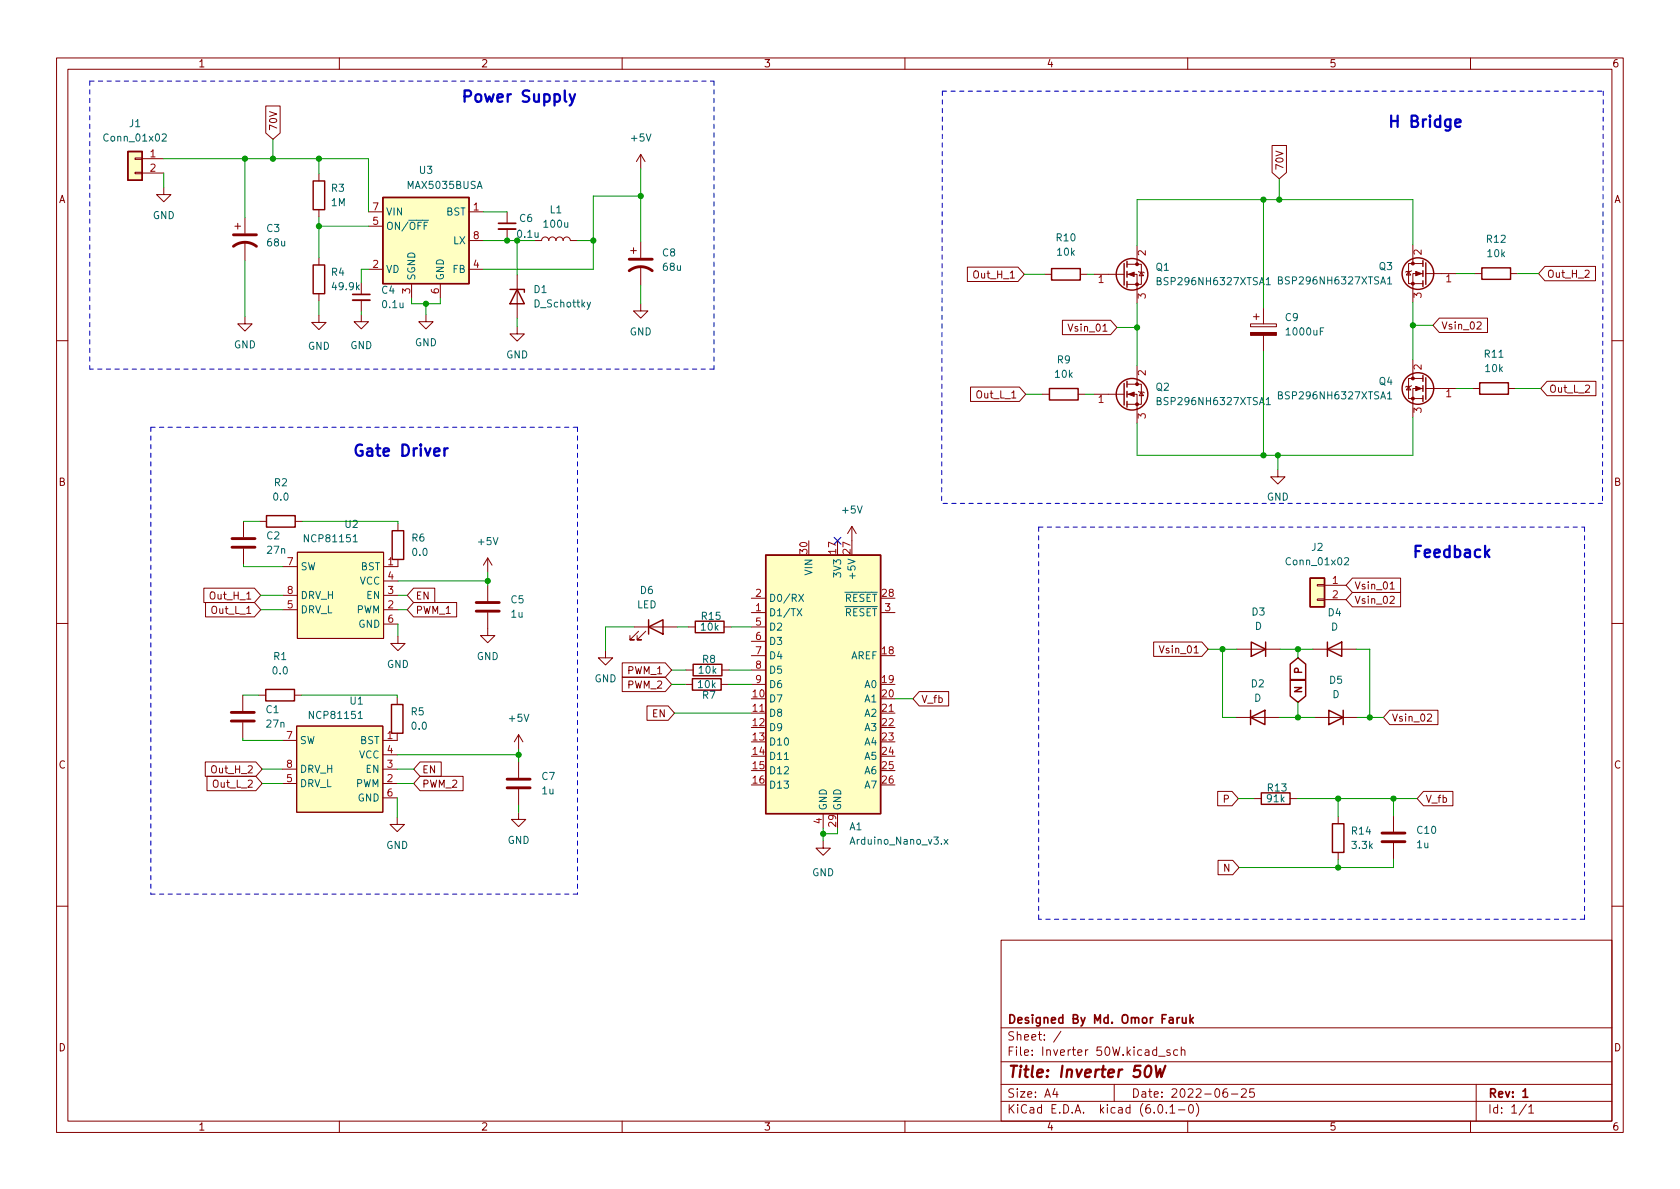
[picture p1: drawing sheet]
<svg xmlns="http://www.w3.org/2000/svg" width="297mm" height="210mm" viewBox="0 0 297 210" stroke-linecap="round" stroke-linejoin="round" font-family="sans-serif">
<g fill="none" stroke="#840000" stroke-width=".18">
<path d="M10 10.2h277v190.1h-277zM12 12.2h273v186.1h-273zM47 18.7h2.5v4.8l-1.2 1.1-1.3-1.1zM60 10.2v2M110 10.2v2M160 10.2v2M210 10.2v2M260 10.2v2M23.9 30.5h1.2v.2h-1.2zM23.9 27.9h1.2v.3h-1.2zM25.1 28.1h3.9M25.1 30.6h3.9"/>
<path d="M29 33.1v1.3h1.2l-1.2 1.3-1.3-1.3h1.3M41.5 40h1M42 39.5v1M43.3 38.5v2.8M56.4 30.7v1.3M56.4 37.1v1.2M65.2 37.5h2.5M65.2 40h2.5M82.9 37.5h2.6M89.7 37.5v2M113.3 27.3v2.5M113.3 27.3l-.8 1.3"/>
<path d="M113.3 27.3l.7 1.3M224.9 25.7h2.6v4.8l-1.3 1.1-1.3-1.1zM43.3 56v1.3h1.3l-1.3 1.2-1.3-1.2h1.3M43.3 42.8v3.3M56.4 55.7v1.3h1.3l-1.3 1.3-1.3-1.3h1.3M56.4 45.6v1.3M56.4 51.9v1.3M63.9 55.6v1.3h1.3l-1.3 1.3-1.3-1.3h1.3M63.9 50v2.1M63.9 53.1v2M65.2 47.6h2.5M72.8 50.2v2.5"/>
<path d="M75.3 55.6v1.3h1.3l-1.3 1.3-1.3-1.3h1.3M77.9 50.2v2.5M82.9 42.5h2.6M82.9 47.6h2.6M89.7 40.5v2M91.4 57.8v1.2h1.3l-1.3 1.3-1.2-1.3h1.2M91.4 48.6v7.7M94.5 42.5h1.3a.64 .64 0 0 1 .6-.6 .64 .64 0 0 1 .6 .6 .64 .64 0 0 1 .7-.6 .64 .64 0 0 1 .6 .6 .64 .64 0 0 1 .6-.6 .64 .64 0 0 1 .7 .6 .64 .64 0 0 1 .6-.6 .64 .64 0 0 1 .6 .6h1.3M111.5 44.3h1M112 43.8v1M113.3 53.7v1.3h1.3l-1.3 1.3-1.3-1.3h1.3M113.3 42.8v2.8"/>
<path d="M113.3 47.1v3.3M171 47.2h9l1.1 1.3-1.1 1.3h-9zM184.7 48.5h1.2M187.8 56.6h8.6l1.1 1.3-1.1 1.3h-8.6zM191 48.5h1.3M193.4 48.5h5.4M199.3 48.5h1.7v5.1M199.3 46.7h2.5v3.6h-2.5M201 43.4v3.3M201.3 48l.1 .1h.8l.1 .2M201.8 48.1l.4 .7h-.8zM221.1 57.3h4.6v.5h-4.6z"/>
<path d="M221.6 56h1M222.1 55.5v1M223.4 54.5v2.8M223.4 59.3v2.8M249 48l.4 .6h-.7zM249.6 47.9l-.2 .1h-.7l-.2 .1M249.8 43.3v3.3M251.6 48.4h-1.8v5.1M251.6 46.6h-2.6v3.6h2.6M252.1 48.4h5.3M254.5 56.3h8.5v2.5h-8.5l-1.1-1.3zM260.7 48.4h1.3"/>
<path d="M261.2 57l.4-.1 .3 .4-.8 .9h.8M267.1 48.4h1.3M273.1 47.1h9v2.6h-9l-1.1-1.3zM10 60.2h2M171.6 68.4h8.6l1.2 1.3-1.2 1.3h-8.6zM184.3 69.7h1.2M190.6 69.7h1.3M193.4 69.7h5.4M199.3 69.7h1.7v5.1M199.3 67.9h2.5v3.6h-2.5M201 64.6v3.3M201.3 69.2l.1 .1h.8l.1 .2"/>
<path d="M201.8 69.3l.4 .7h-.8zM249 68.3l.4 .7h-.7zM249.6 68.2l-.2 .1h-.7l-.2 .1M249.8 63.6v3.3M251.6 68.7h-1.8v5.1M251.6 66.9h-2.6v3.6h2.6M252.1 68.7h5.3M260.3 68.7h1.3M266.7 68.7h1.3M273.5 67.4h8.7v2.6h-8.7l-1.1-1.3zM285 60.2h2M43.1 92.2v2.8"/>
<path d="M43.1 97v2.8M45.8 92.2h1.3M52.2 92.2h1.3M52.6 97.7h15.2v15.2h-15.2zM70.4 98.9v1.3h-2.6M70.4 92.6v1.2M86.2 98.7v2.5M86.2 98.7l-.7 1.2M86.2 98.7l.8 1.2M150.6 93.1l-.7 1.3M150.6 93.1v2.5M150.6 93.1l.8 1.3"/>
<path d="M225.9 83.1v1.2h1.3l-1.3 1.3-1.2-1.3h1.2M10 110.2h2M36 104h9l1.1 1.3-1.1 1.2h-9zM36.3 106.5h8.7l1.1 1.3-1.1 1.3h-8.7zM50 100.2h2.6M50 107.8h2.6M50 105.3h2.6M67.8 107.8h2.6M67.8 105.3h2.6M67.8 102.7h2.6M67.8 110.4h2.6M70.4 112.5v1.3h1.2l-1.2 1.3-1.3-1.3h1.3"/>
<path d="M73.1 104h3.8v2.5h-3.8l-1.1-1.2zM73.1 106.5h7.6v2.6h-7.6l-1.1-1.3zM86.2 108.3v4.1h1.3l-1.3 1.3-1.2-1.3h1.2M86.2 103.5v2.8M107.1 115.1v1.2h1.2l-1.2 1.3-1.3-1.3h1.3M110 117.2h7.6l1.1 1.3-1.1 1.3h-7.6zM110 119.8h7.6l1.1 1.2-1.1 1.3h-7.6zM112.1 110.9h7.7M112.9 111.6l-1.5 1.6h.7h-.7v-.8M114.2 111.6l-1.6 1.6h.8h-.8v-.8M121.3 118.5h1.3M121.7 110.9h1.2"/>
<path d="M127.6 118.5h1.3M128 110.9h1.3M132.8 108.3h2.6M132.8 105.8h2.6M132.8 110.9h2.6M132.8 113.4h2.6M132.8 115.9h2.6M132.8 118.5h2.6M155.7 108.3h2.5M204 113.5h8.5l1.1 1.3-1.1 1.3h-8.5zM218.7 114.8h7.6M232.2 114.8h7.6"/>
<path d="M232.9 105.9h1.3v.3h-1.3zM232.9 103.4h1.3v.2h-1.3zM234.2 103.5h3.8M234.2 106h3.8M239.1 104.8h8.5v2.5h-8.5l-1.1-1.3zM239.1 102.2h8.5v2.6h-8.5l-1.1-1.3zM245.8 105.6l.5-.2 .2 .4-.8 .9h.8M245.8 103.3l.4-.4v1.3M245.8 104.2h.7M285 110.2h2M36.3 134.7h8.9l1.2 1.3-1.2 1.3h-8.9zM36.6 137.3h8.6l1.2 1.3-1.2 1.2h-8.6z"/>
<path d="M42.9 122.9v2.8M42.9 127.8v2.8M45.7 122.9h1.3M49.9 130.9h2.6M49.9 138.6h2.6M49.9 136h2.6M52.1 122.9h1.2M52.5 128.4h15.2v15.2h-15.2zM67.7 138.6h2.5M67.7 136h2.5M67.7 133.5h2.5M70.2 123.3v1.3"/>
<path d="M70.2 129.7v1.2h-2.5M74.3 137.3h7.6v2.5h-7.6l-1.1-1.2zM74.3 134.7h3.7v2.6h-3.7l-1.1-1.3zM91.7 129.9v2.6M91.7 134.7v2.8M91.7 139.6v2.8M91.7 129.9l-.8 1.3M91.7 129.9l.8 1.3M114.4 124.8h3.7l1.2 1.3-1.2 1.3h-3.7zM121.2 121h1.2M127.5 121h1.3M132.8 126.1h2.6"/>
<path d="M132.8 121h2.6M155.7 126.1h2.5M162.5 122.3h5.2v2.5h-5.2l-1.1-1.2zM215.3 139.9h2.5l1.1 1.3-1.1 1.3h-2.5zM218.6 126.9h7.6M232.4 126.9h7.6M245.7 125.6h8.5v2.5h-8.5l-1.1-1.2zM251.7 139.9h5.2v2.6h-5.2l-1.1-1.3zM252.4 126.4l.5-.1 .2 .3-.8 .9h.8M67.7 141.1h2.5M70.2 144.5v1.3h1.3l-1.3 1.3-1.2-1.3h1.2M91.7 143.6v1.3h1.3l-1.3 1.3-1.3-1.3h1.3"/>
<path d="M145.5 148.7v1.3h1.3l-1.3 1.3-1.2-1.3h1.2M145.5 143.9v2.5M215.4 152.1h2.6l1.1 1.3-1.1 1.3h-2.6zM221.7 141.2h1.3M228.1 141.2h1.3M236.6 144.4v1.3M236.6 150.7v1.3M246.4 144.3v2.8M246.4 149.1v2.8M10 160.2h2M177 166.3h108v32h-108zM285 160.2h2"/>
<path d="M60 198.3v2M110 198.3v2M160 198.3v2M177 194.8h108M177 191.8h108M177 187.8h108M177 181.8h108M186.5 192.5l-.4 1h1M186.9 193v1M187.6 182.4l-1.3 1.9M197 191.8v3M204.9 186.8h1.1"/>
<path d="M204.9 195.4l.2-.1a.81 .81 0 0 1 .6 .7 .81 .81 0 0 1-.3 .8h-.2a.81 .81 0 0 1-.6-.6 .81 .81 0 0 1 .3-.8zM206.2 196.7v.1M206.9 195.8l.4-.5v1.5M206.9 185.7l-.4-.1-.2 .2 .1 .3 .5 .1v.4h-.6M206.9 196.8h.8M208.2 185.7l-.4-.1-.3 .3v.4l.1 .3h.6M208.4 196.3h1.1M208.9 185.8l.2-.2 .3 .1 .1 .9M208.9 185.1v1.5M210 198.3v2M210.4 195.4l.1-.1a.81 .81 0 0 1 .6 .7 .81 .81 0 0 1-.3 .8h-.2a.81 .81 0 0 1-.5-.6 .81 .81 0 0 1 .3-.8zM211.5 195.1a1.72 1.72 0 0 1 0 2.3"/>
<path d="M216.9 192.5a.59 .59 0 0 0-.7 .7v.5l.2 .3h.4l.2-.1 .1-.5-.2-.2-.4-.1-.3 .3M217.7 193.5h1.2M219.5 192.7l.6-.2 .2 .2 .1 .3-1 1h1M221.7 192.5h-.7l-.1 .7 .2-.1 .5 .1 .2 .2-.1 .5-.2 .1-.6-.1M260 198.3v2M261 191.8v6.5M269.9 195.3l-1.3 1.9M270.3 195.8l.4-.5v1.5M270.3 196.8h.9"/>
</g>
<path d="M88.1 39.5h3.1M62.4 52.1h3M208.1 179.9v1M208.6 179.9l-.3 .1-.2 .2M209.1 179.9v1h.4l.2-.1M209.7 179.9v1M210.4 179.4v1.5M211 179.9l-.6 .6M210.6 180.4l.4 .5M269.3 193l.4-.5v1.5M269.3 194h.8" fill="none" stroke="#840000" stroke-width=".3"/>
<path d="M202.7 188.7a.46 .46 0 0 1 .5-.2 .46 .46 0 0 1 .3 .3 1.15 1.15 0 0 1-.7 1.7l-.2-.1a1.54 1.54 0 0 1 .1-1.7zM204.3 188.5l.3 2 .5-1.5 .2 1.5 .7-2" fill="none" stroke="#840000" stroke-width=".4"/>
<g fill="#ffffc2" stroke="#ffffc2" stroke-width=".18">
<path d="M135.4 98.2h20.3v45.7h-20.3z"/>
<path d="M231.6 102.2h2.6v5.1h-2.6z"/>
<path d="M52.6 97.7h15.2v15.2h-15.2z"/>
<path d="M52.5 128.4h15.2v15.2h-15.2z"/>
<path d="M22.6 26.8h2.5v5.1h-2.5z"/>
<path d="M67.7 34.9h15.2v15.3h-15.2z"/>
</g>
<g fill="none" stroke="#840000" stroke-width=".25">
<path d="M22.6 26.8h2.5v5.1h-2.5zM55.4 32h2v5.1h-2zM67.7 34.9h15.2v15.3h-15.2zM55.4 46.9h2v5h-2zM90.2 51.2h2.5v.5M91.4 51.2l1.3 2.5h-2.5zM185.9 47.5h5.1v2h-5.1zM198.8 46.6v3.8M199.3 46.2v1M199.3 48v1M199.3 49.8v1M251.6 46.1v1"/>
<path d="M251.6 47.9v1M251.6 49.7v1M252.1 46.5v3.8M262 47.4h5.1v2h-5.1zM185.5 68.7h5.1v2h-5.1zM198.8 67.8v3.8M199.3 67.4v1M199.3 69.2v1M199.3 71v1M251.6 66.4v1M251.6 68.2v1M251.6 70v1"/>
<path d="M252.1 66.8v3.8M261.6 67.7h5.1v2h-5.1zM47.1 91.2h5.1v2h-5.1zM69.3 93.8h2.1v5.1h-2.1zM135.4 98.2h20.3v45.7h-20.3zM114.7 110.9l2.5-1.3v2.5zM114.7 109.6v2.5M122.6 117.5h5v2h-5zM122.9 109.8h5.1v2.1h-5.1zM221.2 113.5l2.6 1.3-2.6 1.3zM223.8 113.5v2.6M228.1 117.4l1.4-1.1 1.4 1.1v2.8h-2.8z"/>
<path d="M231.6 102.2h2.6v5.1h-2.6zM234.7 114.8l2.5-1.3v2.6zM234.7 113.5v2.6M47 121.9h5.1v2h-5.1zM69.2 124.6h2v5.1h-2zM122.4 120h5.1v2h-5.1zM221.1 126.9l2.5-1.3v2.5zM221.1 125.6v2.5M228.1 120.3h2.8v2.8l-1.4 1.1-1.4-1.1zM234.9 125.6l2.6 1.3-2.6 1.2zM237.5 125.6v2.5M223 140.2h5.1v2h-5.1z"/>
<path d="M235.6 145.7h2v5h-2z"/>
<circle cx="200.2" cy="48.5" r="2.79"/>
<circle cx="250.7" cy="48.4" r="2.79"/>
<circle cx="200.2" cy="69.7" r="2.79"/>
<circle cx="250.7" cy="68.7" r="2.79"/>
</g>
<g fill="none" stroke="#006464" stroke-width=".18">
<path d="M28.7 23.8l.5-.1 .2 .3-.8 1h.8M104.4 53.4l-.4 1.2-.2 .1M204.6 49.7l.5-.1 .2-.2-.1-.2-.6-.1v1.3h.5l.2-.2v-.3l-.3-.2M223.9 49.4l.4-.3v1.3M223.9 50.4h.7M226 49.6l.6-.1 .1-.2-.1-.2-.6-.1v1.2h.5l.2-.1 .1-.3-.3-.2M245.3 49.3l.4-.3v1.2M245.3 50.2h.8M204.6 70.9l.5-.1 .2-.1-.1-.3-.6-.1v1.3h.5l.2-.2v-.3l-.3-.2M223.9 70.7l.4-.4v1.3M223.9 71.6h.7M226 69.9l.6-.1 .1-.2-.1-.2-.6-.1v1.2h.5l.2-.1 .1-.3-.3-.2"/>
<path d="M245.3 69.6l.4-.3v1.2M245.3 70.5h.8M62.5 95.8h.7M237.7 98.7l.5-.1 .3 .4-.8 .9h.8M140.9 107.6l.9 1.3M141.2 105.1l.9 1.3M141.8 107.6l-.9 1.3M142.1 105.1l-.9 1.3M63.3 127.1h.8M138.7 134.3h.7M166.9 148.4l.7 .9M167.6 148.4l-.7 .9"/>
</g>
<g fill="#840000" stroke="#840000" stroke-width=".18">
<path d="M250.3 68.3l1 .4-1 .4z"/>
<path d="M250.3 48l1 .4-1 .4z"/>
<path d="M199.5 69.7l1-.4v.8z"/>
<path d="M221.1 58.8h4.6v.5h-4.6z"/>
<path d="M199.5 48.5l1-.4v.8z"/>
<circle cx="249.8" cy="70.5" r=".25"/>
<circle cx="249.8" cy="66.9" r=".25"/>
<circle cx="249.8" cy="50.2" r=".25"/>
<circle cx="249.8" cy="46.6" r=".25"/>
<circle cx="201" cy="71.5" r=".25"/>
<circle cx="201" cy="67.9" r=".25"/>
<circle cx="201" cy="50.3" r=".25"/>
<circle cx="201" cy="46.7" r=".25"/>
</g>
<path d="M62.4 53.1h3M88.1 40.5h3.1" fill="none" stroke="#840000" stroke-width=".33"/>
<g fill="none" stroke="#840000" stroke-width=".51">
<path d="M41.3 43.6a3.3 3.3 0 0 1 4 0M41.3 41.5h4M111.3 47.9a3.3 3.3 0 0 1 4 0M111.3 45.8h4M41 96.8h4.1M41 95.2h4.1M84.2 108.1h4.1M84.2 106.5h4.1M40.9 127.5h4.1M40.9 126h4.1M89.7 139.3h4M89.7 137.8h4"/>
<path d="M244.3 148.8h4.1M244.3 147.3h4.1"/>
</g>
<path d="M100.7 16.7l.5 1.3M101.7 16.7l-.7 1.8-.3 .2M257.3 21.8l1-.2-.1-.4-.6-.1-.3 .3 .1 .9 .2 .1 .6-.1M78.6 79.3v1.3M79.2 79.3a.51 .51 0 0 0-.6 .4" fill="none" stroke="#0000c2" stroke-width=".4"/>
<g fill="none" stroke="#0000c2" stroke-width=".18" stroke-dasharray=".8 .8">
<path d="M15.9 14.3v51M15.9 14.3h110.3M126.2 14.3v51M166.6 16.1h116.9M166.6 16.1l-.1 72.9M283.5 16.1l-.2 72.9M26.7 75.6h75.4M26.7 75.6v82.5M102.1 75.6v82.5M126.2 65.3h-110.3M183.6 93.2v69.4M183.6 93.2h96.6"/>
<path d="M280.2 93.2v69.4M283.3 89h-116.8M102.1 158.1h-75.4M280.2 162.6h-96.6"/>
</g>
<g fill="none" stroke="#009600" stroke-width=".18">
<path d="M29 28.1h36.2v9.4M29 30.6v2.5M43.3 28.1v10.4M48.3 24.6v3.5M56.4 28.1v2.6M56.4 38.3v7.3M56.4 40h8.8M85.5 37.5h4.2M113.3 34.7h-8.4v12.9h-19.4M113.3 29.8v13M223.4 35.3v19.2M226.2 31.6v3.7"/>
<path d="M43.3 46.1v9.9M56.4 53.2v2.5M63.9 55.1v.5M65.2 47.6h-1.3v2.4M72.8 52.7v1h5.1v-1M75.3 53.7v1.9M85.5 42.5h9M91.4 42.5v6.1M91.4 56.3v1.5M102.1 42.5h2.8M113.3 50.4v3.3M181.1 48.5h3.6"/>
<path d="M192.3 48.5h1.1M197.5 57.9h3.5M201 53.6v11M249.8 43.3v-8h-48.8v8.1M249.8 53.5v10.1M249.8 57.5h3.6M257.4 48.4h3.3M268.4 48.4h3.6M181.4 69.7h2.9M191.9 69.7h1.5M223.4 62.1v18.4M249.8 73.8v6.7h-48.8v-5.7"/>
<path d="M257.4 68.7h2.9M268 68.7h4.4M43.1 92.2h2.7M43.1 99.8v.4h6.9M53.5 92.2h16.9v.4M225.9 80.5v2.6M46.1 107.8h3.9M46.1 105.3h3.9M70.4 107.8h1.6M70.4 105.3h1.6M70.4 110.4v2.1M70.4 102.7h15.8"/>
<path d="M86.2 101.2v2.3M112.1 110.9h-5v4.2M118.7 118.5h2.6M119.8 110.9h1.9M128.9 118.5h3.9M129.3 110.9h3.5M213.6 114.8h5.1M216.2 114.8v12.1h2.4M226.3 114.8h5.9M229.5 114.8v1.5M239.8 114.8h2.4v12.1M42.9 122.9h2.8"/>
<path d="M42.9 130.6v.3h7M46.4 138.6h3.5M46.4 136h3.5M53.3 122.9h16.9v.4M70.2 138.6h3M70.2 136h3M70.2 133.5h21.5M91.7 132.5v2.2M118.7 121h2.5M119.3 126.1h13.5M128.8 121h4M158.2 123.6h3.2"/>
<path d="M226.2 126.9h6.2M229.5 124.2v2.7M240 126.9h4.6M70.2 141.1v3.4M91.7 142.4v1.2M145.5 146.4v2.3M148.1 146.4v1h-2.6M218.9 141.2h2.8M229.4 141.2h21.2M236.6 141.2v3.2M236.6 152v1.4M246.4 151.9v1.5h-27.3"/>
<path d="M246.4 141.2v3.1"/>
</g>
<path d="M147.5 95l1.2 1.2M148.7 95l-1.2 1.2" fill="none" stroke="#000084" stroke-width=".18"/>
<g fill="#009600" stroke="#009600" stroke-width=".18">
<circle cx="249.8" cy="57.5" r=".46"/>
<circle cx="43.3" cy="28.1" r=".46"/>
<circle cx="56.4" cy="28.1" r=".46"/>
<circle cx="48.3" cy="28.1" r=".46"/>
<circle cx="56.4" cy="40" r=".46"/>
<circle cx="201" cy="57.9" r=".46"/>
<circle cx="223.4" cy="80.5" r=".46"/>
<circle cx="225.9" cy="80.5" r=".46"/>
<circle cx="226.2" cy="35.3" r=".46"/>
<circle cx="223.4" cy="35.3" r=".46"/>
<circle cx="104.9" cy="42.5" r=".46"/>
<circle cx="113.3" cy="34.7" r=".46"/>
<circle cx="89.7" cy="42.5" r=".46"/>
<circle cx="91.4" cy="42.5" r=".46"/>
<circle cx="75.3" cy="53.7" r=".46"/>
<circle cx="242.2" cy="126.9" r=".46"/>
<circle cx="246.4" cy="141.2" r=".46"/>
<circle cx="236.6" cy="141.2" r=".46"/>
<circle cx="229.5" cy="126.9" r=".46"/>
<circle cx="236.6" cy="153.4" r=".46"/>
<circle cx="86.2" cy="102.7" r=".46"/>
<circle cx="91.7" cy="133.5" r=".46"/>
<circle cx="229.5" cy="114.8" r=".46"/>
<circle cx="145.5" cy="147.4" r=".46"/>
<circle cx="216.2" cy="114.8" r=".46"/>
</g>
<g font-size="2.8" fill="#0000c2">
<text x="81.4" y="18.1">Power Supply</text>
<text x="245.2" y="22.5">H Bridge</text>
<text x="62.2" y="80.7">Gate Driver</text>
<text x="249.6" y="98.6">Feedback</text>
</g>
<text font-size="2.8" fill="#840000" x="178" y="190.6">Title: Inverter 50W</text>
<g font-size="2.1" fill="#840000">
<text x="178" y="184">Sheet: /</text>
<text x="178" y="181">Designed By Md. Omor Faruk</text>
<text x="178" y="186.7">File: Inverter 50W.kicad_sch</text>
<text x="178" y="196.9">KiCad E.D.A. kicad (6.0.1-0)</text>
<text x="178" y="194.1">Size: A4</text>
<text x="200" y="194.1">Date: 2022-06-25</text>
<text x="263" y="194.1">Rev: 1</text>
<text x="263" y="196.9">Id: 1/1</text>
</g>
<g font-size="1.8" fill="#840000">
<text x="35" y="11.9">1</text>
<text x="85" y="11.9">2</text>
<text x="135" y="11.9">3</text>
<text x="185" y="11.9">4</text>
<text x="235" y="11.9">5</text>
<text x="285" y="11.9">6</text>
<text x="49" y="23.2" transform="rotate(-90 49 23.2)">70V</text>
<text x="10.3" y="35.9">A</text>
<text x="226.9" y="30.2" transform="rotate(-90 226.9 30.2)">70V</text>
<text x="285.3" y="35.9">A</text>
<text x="172.4" y="49.2">Out_H_1</text>
<text x="273.5" y="49.1">Out_H_2</text>
<text x="189.4" y="58.6">Vsin_01</text>
<text x="254.8" y="58.3">Vsin_02</text>
<text x="172.9" y="70.4">Out_L_1</text>
<text x="273.8" y="69.4">Out_L_2</text>
<text x="10.3" y="85.9">B</text>
<text x="285.3" y="85.9">B</text>
<text x="37.4" y="106">Out_H_1</text>
<text x="73.4" y="106">EN</text>
<text x="239.4" y="106.8">Vsin_02</text>
<text x="239.4" y="104.2">Vsin_01</text>
<text x="37.6" y="108.5">Out_L_1</text>
<text x="73.4" y="108.5">PWM_1</text>
<text x="111" y="119.2">PWM_1</text>
<text x="205.5" y="115.5">Vsin_01</text>
<text x="230.2" y="118.9" transform="rotate(-90 230.2 118.9)">P</text>
<text x="111" y="121.8">PWM_2</text>
<text x="162.8" y="124.3">V_fb</text>
<text x="230.2" y="122.8" transform="rotate(-90 230.2 122.8)">N</text>
<text x="115.4" y="126.8">EN</text>
<text x="246" y="127.6">Vsin_02</text>
<text x="10.3" y="135.9">C</text>
<text x="37.7" y="136.7">Out_H_2</text>
<text x="74.6" y="136.7">EN</text>
<text x="285.3" y="135.9">C</text>
<text x="37.8" y="139.3">Out_L_2</text>
<text x="74.6" y="139.3">PWM_2</text>
<text x="216.3" y="141.9">P</text>
<text x="252" y="141.9">V_fb</text>
<text x="216.4" y="154.1">N</text>
<text x="10.3" y="185.9">D</text>
<text x="285.3" y="185.9">D</text>
<text x="35" y="199.9">1</text>
<text x="85" y="199.9">2</text>
<text x="135" y="199.9">3</text>
<text x="185" y="199.9">4</text>
<text x="235" y="199.9">5</text>
<text x="285" y="199.9">6</text>
</g>
<g font-size="1.8" fill="#006464">
<text x="22.9" y="22.5">J1</text>
<text x="18.7" y="25">Conn_01x02</text>
<text x="111.7" y="25">+5V</text>
<text x="58.6" y="33.9">R3</text>
<text x="72.2" y="33.4">MAX5035BUSA</text>
<text x="74.2" y="30.7">U3</text>
<text x="27" y="38.7">GND</text>
<text x="47.2" y="41">C3</text>
<text x="58.6" y="36.4">1M</text>
<text x="68.2" y="40.6">ON/~{OFF}</text>
<text x="68.2" y="38.1">VIN</text>
<text x="78.9" y="38.1">BST</text>
<text x="91.9" y="39.2">C6</text>
<text x="96.3" y="40.3">100u</text>
<text x="97.3" y="37.7">L1</text>
<text x="47.3" y="43.6">68u</text>
<text x="80.2" y="43.2">LX</text>
<text x="91.6" y="42">0.1u</text>
<text x="117.2" y="45.3">C8</text>
<text x="117.3" y="47.9">68u</text>
<text x="186.8" y="42.7">R10</text>
<text x="187" y="45.2">10k</text>
<text x="204.4" y="47.9">Q1</text>
<text x="243.9" y="47.7">Q3</text>
<text x="262.9" y="42.9">R12</text>
<text x="263.1" y="45.5">10k</text>
<text x="58.6" y="48.8">R4</text>
<text x="58.9" y="51.3">49.9k</text>
<text x="67.5" y="51.9">C4</text>
<text x="68.2" y="48.3">VD</text>
<text x="73.4" y="49.7" transform="rotate(-90 73.4 49.7)">SGND</text>
<text x="78.5" y="49.7" transform="rotate(-90 78.5 49.7)">GND</text>
<text x="80.1" y="48.3">FB</text>
<text x="94.4" y="51.8">D1</text>
<text x="205.2" y="50.4">BSP296NH6327XTSA1</text>
<text x="226.6" y="50.3">BSP296NH6327XTSA1</text>
<text x="67.7" y="54.5">0.1u</text>
<text x="94.6" y="54.4">D_Schottky</text>
<text x="111.3" y="59.3">GND</text>
<text x="227.3" y="56.8">C9</text>
<text x="227.6" y="59.3">1000uF</text>
<text x="41.3" y="61.6">GND</text>
<text x="54.4" y="61.8">GND</text>
<text x="61.9" y="61.7">GND</text>
<text x="73.3" y="61.2">GND</text>
<text x="89.5" y="63.4">GND</text>
<text x="187" y="64.3">R9</text>
<text x="262.5" y="63.2">R11</text>
<text x="262.7" y="65.8">10k</text>
<text x="186.6" y="66.8">10k</text>
<text x="204.4" y="69.1">Q2</text>
<text x="205.2" y="71.6">BSP296NH6327XTSA1</text>
<text x="226.6" y="70.6">BSP296NH6327XTSA1</text>
<text x="243.9" y="68.1">Q4</text>
<text x="48.4" y="88.5">0.0</text>
<text x="48.5" y="86">R2</text>
<text x="224" y="88.5">GND</text>
<text x="47.2" y="95.4">C2</text>
<text x="54.1" y="95.9">NCP81151</text>
<text x="61" y="93.3">U2</text>
<text x="72.8" y="95.8">R6</text>
<text x="149" y="90.8">+5V</text>
<text x="47.3" y="97.9">27n</text>
<text x="53.1" y="100.8">SW</text>
<text x="63.8" y="100.8">BST</text>
<text x="73" y="98.3">0.0</text>
<text x="84.6" y="96.4">+5V</text>
<text x="143.6" y="101.6" transform="rotate(-90 143.6 101.6)">VIN</text>
<text x="148.7" y="101.8" transform="rotate(-90 148.7 101.8)">3V3</text>
<text x="151.3" y="101.9" transform="rotate(-90 151.3 101.9)">+5V</text>
<text x="227.7" y="99.9">Conn_01x02</text>
<text x="231.9" y="97.4">J2</text>
<text x="53.1" y="105.9">DRV_H</text>
<text x="63.6" y="103.4">VCC</text>
<text x="64.9" y="105.9">EN</text>
<text x="90.4" y="106.7">C5</text>
<text x="112.6" y="107.6">LED</text>
<text x="113.2" y="105">D6</text>
<text x="135.9" y="106.4">D0/RX</text>
<text x="147.9" y="106.4">~{RESET}</text>
<text x="53.1" y="108.5">DRV_L</text>
<text x="63" y="108.5">PWM</text>
<text x="63.4" y="111">GND</text>
<text x="90.4" y="109.2">1u</text>
<text x="124" y="111.5">10k</text>
<text x="124.1" y="109.6">R15</text>
<text x="135.9" y="109">D1/TX</text>
<text x="135.9" y="111.5">D2</text>
<text x="147.9" y="109">~{RESET}</text>
<text x="221.4" y="108.8">D3</text>
<text x="221.9" y="111.4">D</text>
<text x="234.8" y="109">D4</text>
<text x="235.3" y="111.5">D</text>
<text x="48.3" y="119.2">0.0</text>
<text x="48.4" y="116.7">R1</text>
<text x="68.4" y="118.1">GND</text>
<text x="84.3" y="116.7">GND</text>
<text x="123.6" y="119.1">10k</text>
<text x="124.2" y="117.2">R8</text>
<text x="135.9" y="114">D3</text>
<text x="135.9" y="116.6">D4</text>
<text x="135.9" y="119.1">D5</text>
<text x="150.4" y="116.6">AREF</text>
<text x="61.9" y="124.6">U1</text>
<text x="105.1" y="120.6">GND</text>
<text x="123.5" y="121.7">10k</text>
<text x="124.2" y="123.6">R7</text>
<text x="135.9" y="124.2">D7</text>
<text x="135.9" y="121.7">D6</text>
<text x="152.9" y="121.7">A0</text>
<text x="152.9" y="124.2">A1</text>
<text x="221.2" y="121.5">D2</text>
<text x="221.7" y="124.1">D</text>
<text x="235.1" y="120.9">D5</text>
<text x="235.6" y="123.4">D</text>
<text x="47.1" y="126.1">C1</text>
<text x="47.2" y="128.6">27n</text>
<text x="53" y="131.6">SW</text>
<text x="55" y="127.1">NCP81151</text>
<text x="63.6" y="131.6">BST</text>
<text x="72.7" y="126.5">R5</text>
<text x="72.9" y="129">0.0</text>
<text x="90.1" y="127.6">+5V</text>
<text x="135.9" y="126.7">D8</text>
<text x="135.9" y="129.3">D9</text>
<text x="135.9" y="131.8">D10</text>
<text x="152.9" y="126.7">A2</text>
<text x="152.9" y="129.3">A3</text>
<text x="152.9" y="131.8">A4</text>
<text x="53" y="136.6">DRV_H</text>
<text x="63.4" y="134.1">VCC</text>
<text x="64.7" y="136.6">EN</text>
<text x="95.8" y="137.9">C7</text>
<text x="135.9" y="134.4">D11</text>
<text x="135.9" y="136.9">D12</text>
<text x="152.9" y="134.4">A5</text>
<text x="152.9" y="136.9">A6</text>
<text x="53" y="139.2">DRV_L</text>
<text x="62.9" y="139.2">PWM</text>
<text x="63.3" y="141.7">GND</text>
<text x="95.9" y="140.5">1u</text>
<text x="135.9" y="139.4">D13</text>
<text x="146.2" y="143.4" transform="rotate(-90 146.2 143.4)">GND</text>
<text x="148.7" y="143.4" transform="rotate(-90 148.7 143.4)">GND</text>
<text x="152.9" y="139.4">A7</text>
<text x="224.1" y="141.9">91k</text>
<text x="224.2" y="139.9">R13</text>
<text x="89.7" y="149.2">GND</text>
<text x="150.2" y="146.8">A1</text>
<text x="150.7" y="149.3">Arduino_Nano_v3.x</text>
<text x="239.1" y="147.6">R14</text>
<text x="250.5" y="150">1u</text>
<text x="250.6" y="147.4">C10</text>
<text x="68.3" y="150.1">GND</text>
<text x="143.6" y="154.9">GND</text>
<text x="239.1" y="150.1">3.3k</text>
</g>
<g font-size="1.8" fill="#a90000">
<text x="26.6" y="27.8">1</text>
<text x="26.6" y="30.3">2</text>
<text x="65.9" y="39.7">5</text>
<text x="65.9" y="37.2">7</text>
<text x="83.7" y="37.2">1</text>
<text x="65.9" y="47.4">2</text>
<text x="83.7" y="47.4">4</text>
<text x="83.7" y="42.3">8</text>
<text x="202.6" y="45.2" transform="rotate(-90 202.6 45.2)">2</text>
<text x="251.3" y="45.1" transform="rotate(-90 251.3 45.1)">2</text>
<text x="72.5" y="51.9" transform="rotate(-90 72.5 51.9)">3</text>
<text x="77.6" y="51.9" transform="rotate(-90 77.6 51.9)">6</text>
<text x="194.2" y="50">1</text>
<text x="202.6" y="52.8" transform="rotate(-90 202.6 52.8)">3</text>
<text x="251.3" y="52.7" transform="rotate(-90 251.3 52.7)">3</text>
<text x="255.7" y="49.9">1</text>
<text x="251.3" y="65.4" transform="rotate(-90 251.3 65.4)">2</text>
<text x="194.2" y="71.2">1</text>
<text x="202.6" y="66.4" transform="rotate(-90 202.6 66.4)">2</text>
<text x="255.7" y="70.2">1</text>
<text x="202.6" y="74" transform="rotate(-90 202.6 74)">3</text>
<text x="251.3" y="73" transform="rotate(-90 251.3 73)">3</text>
<text x="50.8" y="99.9">7</text>
<text x="68.6" y="99.9">1</text>
<text x="142.7" y="97.9" transform="rotate(-90 142.7 97.9)">30</text>
<text x="147.8" y="97.9" transform="rotate(-90 147.8 97.9)">17</text>
<text x="150.4" y="97.9" transform="rotate(-90 150.4 97.9)">27</text>
<text x="50.8" y="107.6">5</text>
<text x="50.8" y="105">8</text>
<text x="68.6" y="107.6">2</text>
<text x="68.6" y="105">3</text>
<text x="68.6" y="102.5">4</text>
<text x="133.6" y="105.5">2</text>
<text x="156" y="105.5">28</text>
<text x="235.6" y="103.2">1</text>
<text x="235.6" y="105.8">2</text>
<text x="68.6" y="110.1">6</text>
<text x="133.6" y="108.1">1</text>
<text x="133.6" y="110.6">5</text>
<text x="133.6" y="113.2">6</text>
<text x="156.5" y="108.1">3</text>
<text x="133.6" y="115.7">7</text>
<text x="133.6" y="118.2">8</text>
<text x="156" y="115.7">18</text>
<text x="133.1" y="123.3">10</text>
<text x="133.1" y="125.9">11</text>
<text x="133.6" y="120.8">9</text>
<text x="156" y="120.8">19</text>
<text x="156" y="123.3">20</text>
<text x="156" y="125.9">21</text>
<text x="50.7" y="130.7">7</text>
<text x="68.5" y="130.7">1</text>
<text x="133.1" y="128.4">12</text>
<text x="133.1" y="130.9">13</text>
<text x="156" y="128.4">22</text>
<text x="156" y="130.9">23</text>
<text x="50.7" y="135.8">8</text>
<text x="68.5" y="135.8">3</text>
<text x="68.5" y="133.2">4</text>
<text x="133.1" y="133.5">14</text>
<text x="133.1" y="136">15</text>
<text x="156" y="133.5">24</text>
<text x="156" y="136">25</text>
<text x="50.7" y="138.3">5</text>
<text x="68.5" y="138.3">2</text>
<text x="68.5" y="140.8">6</text>
<text x="133.1" y="138.6">16</text>
<text x="156" y="138.6">26</text>
<text x="145.3" y="145.6" transform="rotate(-90 145.3 145.6)">4</text>
<text x="147.8" y="146.1" transform="rotate(-90 147.8 146.1)">29</text>
</g>
</svg>
